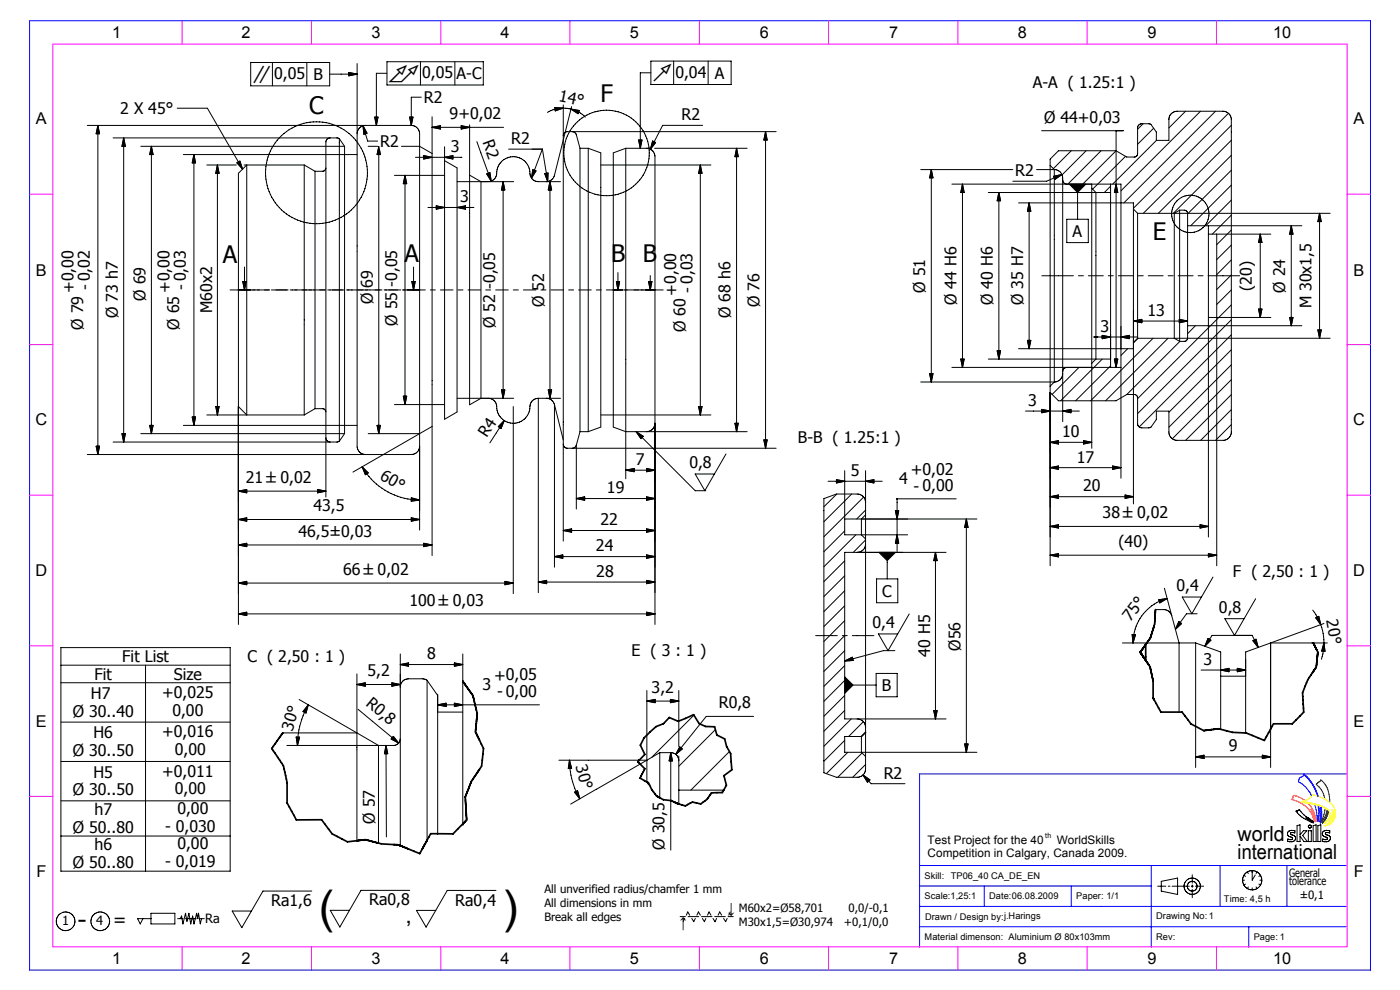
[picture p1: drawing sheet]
<svg xmlns="http://www.w3.org/2000/svg" width="420mm" height="297mm" viewBox="0 0 420 297" stroke-linecap="round" stroke-linejoin="round" font-family="sans-serif">
<g fill="none" stroke="#000" stroke-width=".3">
<path d="M75.2 18.8h23.7v7h-23.7zM81.8 18.8v7M92.1 18.8v7M107.2 19.1v21M116.1 18.5h28.9v7h-28.9zM126.2 18.5v7M136.5 18.5v7M195.3 18.3h24.1v7.1h-24.1zM202.2 18.3v7.1M212.5 18.3v7.1M26.2 37.6h97.2M29.4 37.6v98.8"/>
<path d="M29.4 37.6l.5 2.5h-1zM53.2 32.5h9l10.6 18.3M98.9 22.2h8.3M104.7 21.7l2.5 .5-2.5 .6zM109 37.7l1.4 4.6h2.9M109 37.7l1.1 2.3-.9 .3zM109 37.7a2.51 2.51 0 0 0-1.8 2.4M109.7 37.6l-.7 .1M112.4 35.1h1l-.4 2.5zM116.1 22h-3.1v15.6M122.9 35.1h1l-.5 2.5zM123.4 37.6a2.8 2.8 0 0 1 2.5 3.6v92.7"/>
<path d="M126.4 29.2h-3v8.4M129.7 35v11.1M129.7 38.2h21.4M129.7 38.2l2.5-.5v1zM138.4 37.7l2.5 .5-2.5 .5zM140.9 37.4v15.2M166.5 32.3l2.5 .1-2.4 .9zM169 31.5v9.3M169 32.4a9.5 9.5 0 0 0-4.2 1l-.5 .3M169 32.4l2.4 .3M171.4 32.7a9.3 9.3 0 0 1 3.8 2l.5 .4M171.4 32.7l2.5 .5-.4 .9z"/>
<path d="M171.5 32l-5.1 20.6a2.56 2.56 0 0 1-2.4 1.9M171.7 39.5l.6 .1 .6 .6 1.2 4.3M195.3 21.8h-3.1v22.7M210.9 37.6h-12l-3.7 7.2M229.8 39.5v95M229.8 39.5l.4 2.5h-1zM232.9 39.5h-62.6a1.26 1.26 0 0 0-1.3 1.3M312.6 39.2h24.5M335 39.2v71M343.1 37.1l-1.7 1.7M346.2 38.5l-4.8 4.8M355.8 33.4l-5 5"/>
<path d="M360.3 33.4l-23.9 23.9M364.8 33.4l-27.5 27.5M368.6 34l-28.4 28.5M369.5 37.6l-26.4 26.4M33.9 41.4h67.2l.7 .2M37.1 41.4v91.2M37.1 41.4l.5 2.5h-1zM42.3 43.9h61.1M45.4 43.9l.5 2.5h-1zM45.4 43.9v86.2M55 46.4h52.2M58.2 46.4v81.2"/>
<path d="M58.2 46.4l.5 2.5h-1zM62.1 49.5h8.8M65.2 49.5v75M65.2 49.5l.6 2.5h-1zM71.1 48.9l.9-.6 .8 2.5zM71.6 52l2.5-2.5v75l-2.5-2.5zM73.2 49.5h18.1M91.3 49.5v75M91.3 49.5l3.2 1.9M94.5 51.4v71.2M97.8 50.4l-.6 .9-2.7 .1M99 41.4a1.74 1.74 0 0 0-1.2 2.3v87.7"/>
<path d="M101.8 41.6v90.8M101.8 41.6l1.6 2.3M103.4 43.9v86.2M107.2 40.1v89.5a13.1 13.1 0 0 0 .4 5.6l.7 .8 1.4 .4M110.5 43.9h2.8M113.5 44.9l-.3 1.5h1l-.3-1.5M113.7 44.9v85.2M118.4 52.6h15M120.5 43.9h5.4l3.8 2.2M121.5 52.6v68.8M121.5 52.6l.6 2.5h-1.1zM124.7 47.2h14"/>
<path d="M127.2 46.7l2.5 .5-2.5 .5zM129.7 46.1v81.9M133.4 48.2l3.8 2.2v73.2l-3.8 2.2zM133.4 47.2l2.5-.5v1zM133.4 44v4.2M137.2 54.5h9.3a2.62 2.62 0 0 0 2.6-3 5.1 5.1 0 0 1 5.6-4.4 5.1 5.1 0 0 1 4.4 5.6 2.51 2.51 0 0 0 2.5 1.8h6.6M140.9 52.6l3.4 1.9v65l-3.4 2zM143.1 42.5l4.3 11.9M146.1 52.2l.9-.4 .4 2.6zM146.7 54.5h7.5M151 54.5v65M151 54.5l.5 2.5h-1z"/>
<path d="M152.6 44.7h10.2l1.6 9.8M159.9 50.9l1 .4-1.4 2.1zM162.8 44.7l-3.3 8.7M163.5 52.1l1-.2-.1 2.6zM165 54.5l.6 2.5h-1.1zM165 54.5v65M169 40.8v92.4M174.1 44.5v85M174.1 44.5h2.4M176.5 44.5v85M176.5 44.5l3.8 1.4v82.2l-3.8 1.4M180.3 49.5h33"/>
<path d="M187.8 44.5l-3.7 1.4v82.2l3.7 1.4M187.8 44.5v85M187.8 44.5h7.1M191.7 42h1l-.5 2.5zM194 44.5a3.1 3.1 0 0 1 2.6 4v78.5M195.9 42.3l.9 .5-1.6 2zM196.5 44.5h27.7M210.2 49.5l.5 2.5h-1zM210.2 49.5v75M221.1 44.5l.5 2.5h-1zM221.1 44.5v85M276.3 50.9h27.7"/>
<path d="M279.5 50.9v63.7M279.5 50.9l.5 2.5h-1zM285.7 55.2h50.7v49.4M288.9 55.2l.5 2.6h-1.1zM288.9 55.2v55M296.6 57.8h36.7M299.8 57.8v49.9M299.8 57.8l.5 2.4h-1zM311.1 50.9h5.3M315.2 49.6v66.3M315.2 49.6l1.2 1.3M316.2 52.9l2.5-.5-2.1 1.4z"/>
<path d="M316.4 50.9a2.58 2.58 0 0 1 2.5 3.1M316.4 50.9v63.7M318.7 52.4l-4.6 2h-10.1M318.9 54v57.5M318.9 54a1.2 1.2 0 0 0 1.3 1.2M321.5 45.2l-5.4 5.4M323.4 57.8v8M326 45.2l-7.3 7.3M327.6 56.5v52.5M327.6 56.5l1.3 1.3v49.9l-1.3 1.3M327.6 55.2v1.3M330.4 45.2l-9.9 10"/>
<path d="M333.3 57.8v49.9h-36.7M333.3 55.2v2.6M333.3 55.9l-1.9 1.9M334.9 45.2l3.2 1.9h2.3l.6-.2 .4-.8v-7.7a1.26 1.26 0 0 1 1.3-1.3h2l.7 .3 1.6 2.2v2.5h3.8v-6.2a2.47 2.47 0 0 1 2.5-2.5h13.7a2.51 2.51 0 0 1 2.5 2.5v93.7a2.51 2.51 0 0 1-2.5 2.5h-13.7a2.48 2.48 0 0 1-2.5-2.5v-6.2h-3.8v2.5l-1.6 2.2-.7 .3h-2a1.26 1.26 0 0 1-1.3-1.3l-.1-8.2-.7-.5h-2.5M334.9 45.2h-17.2l-2.5 2.6v1.8M334.9 45.3l-10 9.9M335 55.2l.5 2.6h-1.1zM337.8 46.9l-9.9 9.9M347.1 42.1l-13.2 13.1M369.5 55.5l-12.2 12.2M369.5 51.1l-13.1 13.1M369.5 46.6l-17.4 17.4"/>
<path d="M369.5 42.1l-21.9 21.9M128.4 62.3h13.8M130.9 61.8l2.5 .5-2.5 .5zM137.2 62.3l2.5-.5v1zM305.7 60.9h34.5v1.8M308.9 60.9v43.7M308.9 60.9l.5 2.5h-1.1zM320.2 65.8h6.4v7h-6.4zM340.2 62.7v40l1.2-1.2M340.2 62.7l1.2 1.3M341.4 64v37.5M341.4 64h57.8"/>
<path d="M354 63.1l-1.6 .9v37.5l1.6 .9M354 63.1v39.3M354 63.1h1.6l.7 .5 .1 4.2M356.4 67.8v29.9M356.4 67.7h34.3M362.7 67.7v27.5M362.7 70.3h18.7M365.2 70.3v99.5M369.5 78l-4.3 4.4M369.5 73.5l-4.3 4.4M369.5 69l-4.3 4.4M369.5 64.5l-5.7 5.8"/>
<path d="M369.5 60l-7.6 7.7M378.2 70.3l.5 2.4h-1zM378.2 70.3v24.9M387.5 67.7l.5 2.6h-1zM387.5 67.7v30M396 64v37.5M396 64l.5 2.5h-1zM69.1 87h11.8M72.9 84.5h1l-.5 2.5zM73.4 80.1v6.9M81.4 87h.8M82.3 87h4.2"/>
<path d="M87.1 87h10.7M98.4 87h5M104 87h10.6M115.3 87h5M120.8 87h6.8M123.6 84.5h1l-.5 2.5zM124.1 80.1v6.9M129.1 87h1.6M132.2 87h3.8M137.4 87h1.5M140.5 87h3.8M145.8 87h1.5"/>
<path d="M148.7 87h3.8M154 87h1.6M157.1 87h3.8M162.3 87h1.5M165.3 87h3.9M170.7 87h1.5M173.6 87h3.9M179 87h1.5M182 87h4.9M185 84.5h1l-.5 2.5zM185.5 81.8v5.2M187.3 87h1.5"/>
<path d="M188.9 87h10.1M194.6 84.5h1.1l-.6 2.5zM195.1 82.7v4.3M312.7 82.7h9.4M323.6 82.7h1.6M326.6 82.7h4.5M332.6 82.7h1.5M335.6 82.7h4.5M336.4 97.9v45.6M340.2 93.2v58M340.2 96.3h16.2M340.2 96.3l2.5-.5v1z"/>
<path d="M341.6 82.7h1.5M344.6 82.7h4.5M350.6 82.7h1.5M353.6 82.7h4.5M353.9 95.8l2.5 .5-2.5 .5zM356.4 97.7l-.1 4.2-.7 .5h-1.6M356.4 97.7h34.3M358.8 97.7l-2.4 2.4M359.6 82.7h1.4M362.6 82.7h9.4M362.7 95.2v65.9M362.7 95.2h18.7"/>
<path d="M369.5 95.9l-28.1 28.2M369.5 91.5l-28.1 28.1M369.5 87l-4.3 4.4M369.5 82.5l-4.3 4.4M377.7 92.7h1l-.5 2.5zM387 95.2h1l-.5 2.5zM395.5 99h1l-.5 2.5zM121 118.9h1.1l-.6 2.5zM137.2 119.5h17M146.5 119.5a2.62 2.62 0 0 1 2.6 3.1 5.1 5.1 0 0 0 5.6 4.4 5.1 5.1 0 0 0 4.4-5.7 2.51 2.51 0 0 1 2.5-1.8M150.5 117h1l-.5 2.5zM161.6 119.5h6.6"/>
<path d="M161.6 119.5v58.3M164 119.5a2.45 2.45 0 0 1 2.4 1.9M164.5 117h1.1l-.6 2.5zM276.3 114.6h40.1M279 112.1h1l-.5 2.5zM285.7 110.2h50.7M288.3 107.7h1.1l-.5 2.5zM299.3 105.3h1l-.5 2.4zM305.7 104.6h34.5M308.3 102.1h1.1l-.5 2.5zM315.2 115.9v53.9M315.2 117.8l2.5 2.4h17.2l3.2-1.8"/>
<path d="M316.4 114.6l-1.2 1.3M318.9 111.5v15M318.9 112.1a2.48 2.48 0 0 1-2.5 2.5M320.2 110.2a1.23 1.23 0 0 0-1.3 1.3M323.8 110.2l-8 8.1M327.6 109v25.5M328.3 101.1h13.1M330.8 100.6l2.5 .5-2.5 .5zM330.8 107.7l-12.5 12.5M333.3 100.4v9.8M333.3 109.8l-10.5 10.4M334.4 107.7h1.1l-.5 2.5z"/>
<path d="M336.4 101.1l2.5-.5v1zM338.4 104.6l-2 2.1M341.4 101.5h57.8M341.6 101.5l-1.4 1.4M346 101.5l-18.7 18.7M350.6 101.5l-18.8 18.7M354.1 102.4l-16 16M369.5 118.4l-13.7 13.7M369.5 113.9l-17.6 17.7M369.5 109.5l-18.7 18.7M369.5 104.9l-18.7 18.8M369.5 100.5l-27.6 27.6"/>
<path d="M28.9 133.9h1l-.5 2.5zM36.6 130.1h1l-.5 2.5zM42.3 130.1h61.1M44.9 127.6h1l-.5 2.5zM55 127.6h52.2M57.7 125.1h1l-.5 2.5zM62.1 124.5h29.2M64.8 122h1l-.6 2.5zM71.6 122v65.4M94.5 122.6l-3.2 1.9M94.5 122.6l2.7 .1 .6 .9M97.8 131.4a1.26 1.26 0 0 0 1.2 1.2"/>
<path d="M97.8 131.4v17.7M101.8 132.4l-.7 .2h-67.2M103.4 130.1l-1.6 2.3M110.5 130.1h15.4M113.2 127.6h1l-.5 2.5zM118.4 121.4h15M125.9 133.9a2.51 2.51 0 0 1-2.5 2.5h-97.2M125.9 133.9v25.1M129.7 128v38.7M129.7 128l-23.8 13.6M151.3 126.2l-4.3 6.7M151.3 126.2l-.9 2.4-.8-.6z"/>
<path d="M154 122v56.1M166.4 121.4l2.6 10.6M166.4 121.4v48.8M169 133.2v29.1M169 133.2a1.23 1.23 0 0 0 1.3 1.3h62.6M173 133.6l-.5 .6-.8 .3M173 133.6v19.1M174.1 129.5l-1.1 4.1M174.1 129.5h2.4M180.3 124.5h33M187.8 129.5v14.2M187.8 129.5h36.4"/>
<path d="M190.9 129.5l17.7 17.7h3.2M190.9 129.5l2.1 1.4-.6 .7zM196.6 127a2.51 2.51 0 0 1-2.6 2.5M196.6 127v60.4M209.7 122h1l-.5 2.5zM217.9 136.2l-6.4 11-2.9-5h5.8M220.6 127h1l-.5 2.5zM229.2 132h1l-.4 2.5zM307.8 123.3h16.1M312.7 122.8l2.5 .5-2.5 .5zM315.2 132.7l2.5-.5v1zM315.2 132.7h12.4"/>
<path d="M318.9 123.3l2.5-.5v1zM325.2 132.2l2.4 .5-2.4 .5zM333.9 139.8l2.5 .5-2.5 .5zM369.5 127.4l-4.7 4.7M369.5 122.9l-9.2 9.2M71.6 147.4h26.2M71.6 147.4l2.5-.5v1zM71.6 155.9l2.5-.5v1zM71.6 155.9h54.3M95.3 146.9l2.5 .5-2.5 .5zM108.7 140.1a20 20 0 0 0 17.2 9.9M108.7 140.1l1.8 1.8-.8 .5z"/>
<path d="M123.4 155.4l2.5 .5-2.5 .5zM123.5 149.4l2.4 .6-2.5 .4zM169 159.2h27.6M169 159.2l2.5-.5v1zM173 149.6h23.6M173 149.6l2.5-.5v1zM187.8 141.1h8.8M187.8 141.1l2.5-.5v.9zM194 140.6l2.6 .5-2.6 .4zM194 149.1l2.6 .5-2.6 .5zM194 158.7l2.6 .5-2.6 .5zM248.5 144.4h16.3"/>
<path d="M251 143.9l2.5 .5-2.5 .5zM251.1 148.2l-3.8 3.9M253.5 141.2v19.3h18.9M253.5 155.7h39.7M253.5 159.3l-6.2 6.2M255.6 148.2l-8.3 8.3M259.2 149.2l-11.9 11.9M259.8 150.7a2.51 2.51 0 0 0-2.5-2.5h-6.3l-3.7 1.4v82.3l3.7 1.3h6.3a2.51 2.51 0 0 0 2.5-2.5v-3.7M259.8 154.5l-1.3 1.2v4.8l1.3 1.2M259.8 154.5v72.5M259.8 141.2v13.3M259.8 153.1l-2.7 2.6"/>
<path d="M259.8 144.4l2.5-.5v1zM268.7 153.2h1l-.5 2.5zM269.1 149.7h17.9M269.2 149.7v15.8M290 155.7v70M290 155.7l.5 2.5h-1zM315.2 140.3l2.5-.5v1zM315.2 149l2.5-.5v1zM315.2 157.9l2.5-.5v1zM315.2 140.3h21.2M315.2 149h25M315.2 157.9h47.5"/>
<path d="M337.7 148.5l2.5 .5-2.5 .5zM360.2 157.4l2.5 .5-2.5 .5zM71.6 163.5l2.5-.5v1zM71.6 174.9l2.5-.5v1.1zM71.6 174.9h82.4M71.6 163.5h58.1M127.2 163l2.5 .5-2.5 .5zM151.5 174.4l2.5 .5-2.5 .6zM161.6 174.6h35M161.6 174.6l2.5-.5v1zM166.4 167h30.2M166.4 167l2.5-.5v1z"/>
<path d="M194 166.5l2.6 .5-2.6 .5zM194 174.1l2.6 .5-2.6 .5zM253.5 177.2l-6.2 6.3M253.5 172.8l-6.2 6.2M253.5 168.3l-6.2 6.2M256.8 160.5l-9.5 9.6M259.8 163.2a2.51 2.51 0 0 1-2.5 2.5M259.8 162l-3.7 3.7M263.1 173.7h6.3v7.1h-6.3zM266.3 168.2v5.5M269.2 160.5l.5 2.5h-1zM280.7 165.7v50"/>
<path d="M280.7 165.7l.6 2.5h-1.1zM283.9 165.7h-30.4v50h30.4M315.2 166.6h50M315.2 166.6l2.5-.5v1zM347.8 180l2.5-.4-2.2 1.3zM349.5 176.5l2.2 8.2M350.3 179.6a13.8 13.8 0 0 0-9.3 8.3l-.7 2.5-.3 2.5M362.7 166.1l2.5 .5-2.5 .5zM364 173.1l-6.3 11-2.9-5h5.8M376.8 179.6l-6.3 11-2.9-5h5.7M18.3 194.3h50.8v67.1h-50.8zM18.3 199.6h50.8"/>
<path d="M43.7 199.6v61.8M71.6 184.2l2.5-.5v1zM71.6 184.2h125M120.1 199.4h18.8M120.1 199.4l2.5-.5v1zM120.1 196.2v10M136.4 198.9l2.5 .5-2.5 .5zM138.9 196.2v51M194 183.7l2.6 .5-2.6 .5zM244.8 190.7h6.5M252.8 190.7h1.5M253.5 199.7l-6.2 6.3"/>
<path d="M253.5 195.2l-6.2 6.3M253.5 190.7l-6.2 6.3M253.5 186.2l-6.2 6.3M253.5 181.8l-6.2 6.2M253.5 198.3l2.3-1.1 .2 1zM255.8 190.7h6.5M268.6 195.2h-3.5l-11.6 3.1M272.9 184.2l-6.4 11-2.9-5h5.8M336.9 192.9h21.9M339.8 190.4h1l-.8 2.5zM346.8 182.9h2.4a2.47 2.47 0 0 1 2.5 1.8M351.7 184.7l2.2 8.2v20.8"/>
<path d="M353.8 186.5l.8 .6-1.8 1.7zM358.8 192.9v37.4M358.8 192.9l7.5 2.7v23.2M359.3 184.1h-3.2l-3.3 4.7M361.6 193.9l2.2-3.3h12l1.8 3.6M362.6 191.5l.8 .6-1.8 1.8zM373.8 197.9v5h-7.5M376 192.2l.9-.4 .7 2.4zM381.3 192.9l-7.5 2.7v24.3M381.3 192.9v25.8M381.3 192.9h17M381.3 192.9v37.4"/>
<path d="M394 183.1l.9 1.3 1.5 3M394.9 185.4l.9-.5 .6 2.5zM396.4 187.4l.7 2.7 .2 2.8M397.3 192.9l-.3 3.3-.4 1.6M397.3 192.9l.3 2.5-.9-.1zM397.3 187.1l-16 5.8M18.3 204.9h50.8M18.3 216.7h50.8M84.9 219.9h22.2M89.8 209.9l17.3 10M92.5 211.5a25.1 25.1 0 0 0-3.2 12.2M92.5 211.5l-.7 2.4-.9-.4z"/>
<path d="M107.1 219.9l6.5 3.8v29.3M107.1 219.9v32.3M107.1 202.2v17.7M107.1 205.4h13M107.1 205.4l2.5-.5v1zM107.5 212.8l12.1 10.1M117.6 204.9l2.5 .5-2.5 .5zM120.1 206.2v47.5M128.2 204.1l3.1 4.6v41.4M128.2 204.1v48M128.2 204.1l-1.5-.4h-4.1a2.45 2.45 0 0 0-2.5 2.5M131.3 208.3v5.4h7.6"/>
<path d="M131.3 211.5h30.6M131.3 211.5l2.6-.5v1zM136.4 211l2.5 .5-2.5 .5zM194.1 210.4l2.5-.6v1zM194.1 210.4h9.6M194.1 207.2v20.9M201.2 209.8l2.5 .6-2.5 .4zM203.7 207.2v16.8M208.2 214.6l-12.5 12.6M214.7 218.9l-11 11M226.2 214.9h-14.2l-9.2 11.5M253.5 213.2l-6.2 6.2"/>
<path d="M253.5 208.7l-6.2 6.2M253.5 204.2l-6.2 6.2M255.5 215.7l-8.2 8.2M256 205.5h6.9M257.3 215.7a2.51 2.51 0 0 1 2.5 2.5M259.1 216.6l-4.4 4.4M262.9 202.1h6.3v7h-6.3zM280.2 213.2h1.1l-.6 2.5zM360.5 201h13.3M366.3 201l2.5-.5v1zM371.3 200.5l2.5 .5-2.5 .5zM18.3 228.5h50.8"/>
<path d="M88.9 221.1l1 .1-.6 2.5zM115.9 223.7l.1 27.4M115.9 223.7l.5 2.4h-1zM118 220.9l1.6 2-2.2-1.2zM119.6 222.9l-.5 .5-1 .3h-32M120.1 221.7l-.5 1.2M167.7 228.1h26.4M170.9 228.1a23.1 23.1 0 0 0 3.1 11.6M170.9 228.1l.6 2.4-1 .1zM172.4 237.7l.9-.5 .7 2.5zM179 236.8l-7.7 4.5M194.1 228.1v6.5"/>
<path d="M194.1 228.1l-15.1 8.7M198 225.8v13.6M198 225.8l-3.9 2.3M198 225.8h3.3M201.3 225.8a2.39 2.39 0 0 1 2.4 2.4M201.3 225.8v29.3M201.3 225.8l.5 2.5h-1zM203.7 237.1v4.1M203.7 226.8v10.3M203.7 237.1h13.5M204 224.1l.8 .6-2 1.7zM218.9 225.5l-11.6 11.6"/>
<path d="M253.5 222.1l-6.2 6.3M254.4 225.7l-6.4 6.4M258.7 225.9l-7.3 7.3M259 232.5l2.5 2.6h10.1M259 232.5l2.1 1.5-.8 .7zM259.8 229.4l-3.9 3.8M289.5 223.2h1l-.5 2.5zM293.2 225.7h-39.7v-4.7h5v4.7l1.3 1.3M358.8 227.1h22.5M358.8 227.1l2.5-.5v1zM378.9 226.6l2.4 .5-2.4 .5zM18.3 240.3h50.8"/>
<path d="M18.3 250.8h50.8M386.6 249.5l1.1-.4 1 .2-.1 .6-.3-.1a.52 .52 0 0 0-.7-.1 .52 .52 0 0 0-.2 .7h.1a1.08 1.08 0 0 1 1.3 1.1 1.08 1.08 0 0 1-1.2 1.1l-1.2-.2 .2-.6a.7 .7 0 0 0 .8 .2 .7 .7 0 0 0 .5-.6l-.4-.2a1.01 1.01 0 0 1-1-.6 1.01 1.01 0 0 1 .1-1.1zM387.9 251.6v.1M389.3 247.7l.9-.2v3l1-1.3h1l-1.2 1.5 1.3 1.8h-1l-1.1-1.7v1.7h-.9zM390 243h.1M390 243l-1.1 .4 1.8 1.8 3 1.6-.1-.2M390 243l1.9 2 2.4 1.4-2.4-1 2.2 1.3M392.7 249.2h.8v3.3h-.8zM393.5 249.2h.1M393.6 246.6h.1M393.7 246.6l.4 .1M394.1 246.7h.1"/>
<path d="M394.1 247.7l.9-.2v5h-.9zM395.5 247.7l.9-.2v5h-.9zM397.1 249.5l1-.4 .7 .1 .3 .1-.1 .6a.72 .72 0 0 0-1.2 .4l.1 .1a1.17 1.17 0 0 1 1.1 .5 1.17 1.17 0 0 1 0 1.3l-.5 .3h-1.1l-.5-.1 .2-.6a.7 .7 0 0 0 .8 .2 .7 .7 0 0 0 .4-.6l-.3-.2a1.01 1.01 0 0 1-1-.6 1.01 1.01 0 0 1 .1-1.1zM397.8 250h.1M42.9 275.6l-.8 1.6-.8-1.6h4M45.3 274h7.2v3.2h-7.2zM53.3 275.6h1.6M54.1 275.6l.4-.8 .4 2.4 .8-3.2 .4 2.4 .6-2.4 .5 3.2 .6-2.4 .4 2.4 .8-3.2 .3 1.6 .3-1.6 .5 3.2 .4-1.6M55.7 275.6h3.2M59.7 275.6h1.6M93.6 267.4h-14.7l-6.3 10.9-2.9-5h5.8M123 267.1h-14.7l-6.3 11.1-2.9-5.1h5.8"/>
<path d="M148.9 267.2h-14.7l-6.3 11-2.9-5h5.8M204.1 275h1.6M205.5 275.6l-.5 .9M206 274.6l.4-1 .6 1M206.5 275h3.2M207.6 275.6l.6 .9 .5-.9M209.1 274.6l.5-1 .6 1M210.5 275h3.2M210.8 275.6l.6 .9 .4-.9M212.3 274.6l.5-1 .6 1M214 275.6l.6 .9 .5-.9M214.5 275h3.2"/>
<path d="M215.5 274.6l.5-1 .6 1M217.2 275.6l.6 .9 .4-.9M218.5 275h1.6M219.2 273.6l-.5 1M347.4 265.9h2.5M348.5 264.4l4.9-.9v4.9l-4.9-1zM350.6 265.9h.5M351.8 265.9h5.1M357.5 265.9h.6M357.8 262.5v2.5M357.8 265.5v.7M357.8 266.9v2.4"/>
<path d="M358.8 265.9h2.4M372.9 264.1h.6M372.9 264.1a2.83 2.83 0 0 0 2.9 2.9M373.3 262.7l.5 .3M373.8 265.3l-.5 .2M374.3 261.6l.3 .5M374.6 266.1l-.3 .5M375.8 261.2v2.9l.9-1.6M375.8 266.4v.6M375.8 261.2a2.84 2.84 0 0 1 2.9 2.9M375.8 261.2a2.87 2.87 0 0 0-2.9 2.9M377 266.1l.2 .5"/>
<path d="M377.2 261.6l-.2 .5M377.8 265.3l.5 .2M378.1 264.1h.6M378.3 262.7l-.5 .3M378.7 264.1a2.87 2.87 0 0 1-2.9 2.9"/>
<circle cx="95" cy="51.8" r="15.3"/>
<circle cx="182" cy="45.9" r="12.8"/>
<circle cx="357.2" cy="64.2" r="5.6"/>
<circle cx="393.1" cy="248" r=".45"/>
<circle cx="19.7" cy="276.4" r="2.8"/>
<circle cx="30.1" cy="276.4" r="2.8"/>
<circle cx="357.8" cy="265.9" r="1.46"/>
<circle cx="357.8" cy="265.9" r="2.45"/>
</g>
<g fill="none" stroke="#000" stroke-width=".51">
<path d="M71.6 87h3.6M122.3 87h3.6M184.1 87h2.8M193.7 87h2.9M342.2 195.7l.3 .4M342.2 195.7v.1M342.3 195.6h-.1M342.3 195.8v.1M342.4 195.9v.1M342.4 195.5h-.1M342.4 195.4l-.2 .3M342.4 195.3v.1"/>
<path d="M342.5 196.1v.1M342.5 196.2h.1M342.6 196.2h.1M342.6 196.2l.1 .3M342.6 195.2l-.2 .1M342.6 195.1v.1M342.7 196.5h.1M342.8 196.5l.2 .3M342.8 196.6l.1 .1M342.9 196.7v.1M343 196.8v.1M343 196.9l.1 .1"/>
<path d="M343.1 197h.1M343.1 197v.1M343.1 197.1l.1 .1M343.2 197.2v.1M343.2 197.3l.2 .2M343.3 197.4h.1M343.4 197.5l.4 .6M343.8 193.4l-1.2 1.7M343.8 193.4h.1M343.8 193.4l.1 4.8M343.8 198.1h.1M343.9 198.2l.6 .9a11.9 11.9 0 0 1 1.4 4.7l.2 5.6"/>
<path d="M343.9 193.3v.1M346.8 182.9l-.1 .8a16.7 16.7 0 0 1-.9 6.1l-.6 1.7-1.3 1.8M393.8 192.9h.4M394.2 192.9h.1M394.2 192.9v.1M394.2 193h.1M394.2 193v.1M394.2 193.1h.1M394.2 193.1l.1 .2M394.3 193.2h.1M394.3 193.3l.2 .2M394.4 193.4h.1"/>
<path d="M394.5 193.5v.1M394.5 193.6l.4 .8a4.6 4.6 0 0 1 .3 3.8l-.2 2M84.8 219.9l-3.3 4.7 2.4 3.5a5.4 5.4 0 0 1 1.6 3.6 29.9 29.9 0 0 1 .7 9.2l2.7 5.1h7.6l3.2 4.2 4.6 2.4 5.3-.7 4.9 1.3 5.2 .4M84.9 219.9h-.1M138.9 204.4h.1M138.9 204.5h.1M138.9 204.5l.2 .2M139.1 204.7v.1M139.1 204.8l1.6 2.3a10.8 10.8 0 0 1 2.2 5.8l.3 1.2-.3 3.2a4.4 4.4 0 0 0 .1 3l2.1 4.3-.4 3.4a5.7 5.7 0 0 1-1 3.1l-2.2 3.3-1 2.5a6.3 6.3 0 0 0-.7 5l.1 2.6a2.22 2.22 0 0 1-.8 2.5M259.8 219.7l-1.3 1.3M346.1 209.5l.1 .1M346.1 209.4v.1"/>
<path d="M346.1 209.5h.1M346.2 209.6h.1M346.2 209.6v.1M346.2 209.7l.1 .1M346.2 209.7h.1M346.3 209.7v.2M346.3 209.8h.1M346.3 209.9h.1M394.4 201.1l-.1 .1a24.9 24.9 0 0 0-3.4 6.7l.4 5.8-3.5 3.5h-5.6l-2.8 5-5.5-2.3a19.5 19.5 0 0 1-8.2-1.2l-4.4 .5-3.9-2-2.7-3.5h-6.3l-2.1-3.8M394.4 201v.1M395 200.2l-.6 .8M395 200.2h.1"/>
<path d="M194.2 234.7l-2.1-1.2 1.4-2.8-2.1-2.2 2.1-2.1-1.3-2.8 1.1-2.2 3.6-3.4 2.2-.9 1.8-1.8 2.6 1.1 4.7-2 1.6 2.7 2 .9 2.6 .1 .7 2.4 2.4 1.2 .6 2.3 1.2 2.1 .3 4.9-2.3 1.7 .7 2.9-1.2 2.2-3.3 .1-.4 .6a5.9 5.9 0 0 1-2.8 2.7l-2.5-.5-2.1 1.1-2-.6M194.2 234.7h.1M194.3 234.7h.1M194.3 234.7l.1 .1M194.3 234.7v.1M194.4 234.8l1.2 2.1 1.5 1.9M194.5 234.8h.1M194.5 234.9h.1M194.6 234.9h.1M197.1 238.8h.1M197.1 238.8l.9 .5M197.2 238.9h.1"/>
<path d="M197.2 238.9l.1 .1M198 239.3v.1M198 239.4l1.1 .5 2.3 .3 2.2 1M119.7 253.6h.1M119.8 253.6h.2M120 253.6v.1M120 253.7h.1M120.1 253.7h.1M120.2 253.7h.1M120.2 253.7l.2 .1M120.4 253.8h.1M138.9 247.2l-2.9 3-6.7-.1-3.3 6-5.6-2.3"/>
<path d="M138.9 247.2h.1M138.9 247.1v.1M139 247.1h-.1M139.1 247l-.1 .1M203.3 241.1h.1M203.4 241.2h.1M203.6 241.2h.1M203.7 241.2h.1"/>
</g>
<g fill="#000" stroke="#000" stroke-width=".3">
<path d="M104.7 21.7l2.5 .5-2.5 .6zM109 37.7l1.1 2.3-.9 .3zM112.4 35.1h1l-.4 2.5zM122.9 35.1h1l-.5 2.5zM129.7 38.2l2.5-.5v1zM138.4 37.7l2.5 .5-2.5 .5zM166.5 32.3l2.5 .1-2.4 .9zM171.4 32.7l2.5 .5-.4 .9zM29.4 37.6l.5 2.5h-1zM37.1 41.4l.5 2.5h-1zM45.4 43.9l.5 2.5h-1zM58.2 46.4l.5 2.5h-1z"/>
<path d="M65.2 49.5l.6 2.5h-1zM71.1 48.9l.9-.6 .8 2.5zM113.7 43.9l.5 2.5h-1zM121.5 52.6l.6 2.5h-1.1zM127.2 46.7l2.5 .5-2.5 .5zM133.4 47.2l2.5-.5v1zM146.1 52.2l.9-.4 .4 2.6zM151 54.5l.5 2.5h-1zM159.9 50.9l1 .4-1.4 2.1zM163.5 52.1l1-.2-.1 2.6zM165 54.5l.6 2.5h-1.1zM191.7 42h1l-.5 2.5z"/>
<path d="M195.9 42.3l.9 .5-1.6 2zM210.2 49.5l.5 2.5h-1zM221.1 44.5l.5 2.5h-1zM229.8 39.5l.4 2.5h-1zM279.5 50.9l.5 2.5h-1zM288.9 55.2l.5 2.6h-1.1zM316.2 52.9l2.5-.5-2.1 1.4zM320.9 55.2h5l-2.5 2.6zM335 55.2l.5 2.6h-1.1zM130.9 61.8l2.5 .5-2.5 .5zM137.2 62.3l2.5-.5v1zM299.8 57.8l.5 2.4h-1z"/>
<path d="M308.9 60.9l.5 2.5h-1.1zM378.2 70.3l.5 2.4h-1zM387.5 67.7l.5 2.6h-1zM396 64l.5 2.5h-1zM72.9 84.5h1l-.5 2.5zM123.6 84.5h1l-.5 2.5zM185 84.5h1l-.5 2.5zM194.6 84.5h1.1l-.6 2.5zM340.2 96.3l2.5-.5v1zM353.9 95.8l2.5 .5-2.5 .5zM377.7 92.7h1l-.5 2.5zM387 95.2h1l-.5 2.5z"/>
<path d="M395.5 99h1l-.5 2.5zM121 118.9h1.1l-.6 2.5zM150.5 117h1l-.5 2.5zM164.5 117h1.1l-.6 2.5zM279 112.1h1l-.5 2.5zM288.3 107.7h1.1l-.5 2.5zM299.3 105.3h1l-.5 2.4zM308.3 102.1h1.1l-.5 2.5zM330.8 100.6l2.5 .5-2.5 .5zM334.4 107.7h1.1l-.5 2.5zM336.4 101.1l2.5-.5v1zM28.9 133.9h1l-.5 2.5z"/>
<path d="M36.6 130.1h1l-.5 2.5zM44.9 127.6h1l-.5 2.5zM57.7 125.1h1l-.5 2.5zM64.8 122h1l-.6 2.5zM113.2 127.6h1l-.5 2.5zM151.3 126.2l-.9 2.4-.8-.6zM190.9 129.5l2.1 1.4-.6 .7zM209.7 122h1l-.5 2.5zM220.6 127h1l-.5 2.5zM229.2 132h1l-.4 2.5zM312.7 122.8l2.5 .5-2.5 .5zM315.2 132.7l2.5-.5v1z"/>
<path d="M315.2 140.3l2.5-.5v1zM318.9 123.3l2.5-.5v1zM325.2 132.2l2.4 .5-2.4 .5zM71.6 147.4l2.5-.5v1zM71.6 155.9l2.5-.5v1zM95.3 146.9l2.5 .5-2.5 .5zM108.7 140.1l1.8 1.8-.8 .5zM123.5 149.4l2.4 .6-2.5 .4zM123.4 155.4l2.5 .5-2.5 .5zM169 159.2l2.5-.5v1zM173 149.6l2.5-.5v1zM187.8 141.1l2.5-.5v.9z"/>
<path d="M194 140.6l2.6 .5-2.6 .4zM194 158.7l2.6 .5-2.6 .5zM194 149.1l2.6 .5-2.6 .5zM251 143.9l2.5 .5-2.5 .5zM259.8 144.4l2.5-.5v1zM268.7 153.2h1l-.5 2.5zM290 155.7l.5 2.5h-1zM315.2 149l2.5-.5v1zM315.2 157.9l2.5-.5v1zM333.9 139.8l2.5 .5-2.5 .5zM337.7 148.5l2.5 .5-2.5 .5zM360.2 157.4l2.5 .5-2.5 .5z"/>
<path d="M71.6 174.9l2.5-.5v1.1zM71.6 163.5l2.5-.5v1zM127.2 163l2.5 .5-2.5 .5zM151.5 174.4l2.5 .5-2.5 .6zM161.6 174.6l2.5-.5v1zM166.4 167l2.5-.5v1zM194 174.1l2.6 .5-2.6 .5zM194 166.5l2.6 .5-2.6 .5zM263.7 165.7h5l-2.4 2.5zM269.2 160.5l.5 2.5h-1zM280.7 165.7l.6 2.5h-1.1zM315.2 166.6l2.5-.5v1z"/>
<path d="M362.7 166.1l2.5 .5-2.5 .5zM71.6 184.2l2.5-.5v1zM120.1 199.4l2.5-.5v1zM136.4 198.9l2.5 .5-2.5 .5zM194 183.7l2.6 .5-2.6 .5zM253.5 198.3l2.3-1.1 .2 1zM339.8 190.4h1l-.8 2.5zM347.8 180l2.5-.4-2.2 1.3zM353.8 186.5l.8 .6-1.8 1.7zM362.6 191.5l.8 .6-1.8 1.8zM376 192.2l.9-.4 .7 2.4zM394.9 185.4l.9-.5 .6 2.5z"/>
<path d="M397.3 192.9l.3 2.5-.9-.1zM92.5 211.5l-.7 2.4-.9-.4zM107.1 205.4l2.5-.5v1zM117.6 204.9l2.5 .5-2.5 .5zM131.3 211.5l2.6-.5v1zM136.4 211l2.5 .5-2.5 .5zM194.1 210.4l2.5-.6v1zM201.2 209.8l2.5 .6-2.5 .4zM253.5 203.1l2.5 2.4-2.5 2.5zM280.2 213.2h1.1l-.6 2.5zM366.3 201l2.5-.5v1zM371.3 200.5l2.5 .5-2.5 .5z"/>
<path d="M88.9 221.1l1 .1-.6 2.5zM115.9 223.7l.5 2.4h-1zM118 220.9l1.6 2-2.2-1.2zM170.9 228.1l.6 2.4-1 .1zM172.4 237.7l.9-.5 .7 2.5zM201.3 225.8l.5 2.5h-1zM204 224.1l.8 .6-2 1.7zM259 232.5l2.1 1.5-.8 .7zM289.5 223.2h1l-.5 2.5zM358.8 227.1l2.5-.5v1zM378.9 226.6l2.4 .5-2.4 .5z"/>
</g>
<path d="M8.9 6.2h402.4v284.9h-402.4zM404 232.2h-128v52M276 259.7h128M345.5 259.7v24.5M366.2 259.7v12.2M386.2 259.7v12.2M276 278.1h128M276 271.9h128M276 265.8h69.5M295.4 265.8v6.1M321.5 265.8v6.1M374.8 278.1v6.1" fill="none" stroke="#00f" stroke-width=".3"/>
<path d="M397.6 239.8a6.3 6.3 0 0 0-2.6-4.4l1.4-1.4a7.6 7.6 0 0 1 2.7 6.7M397.3 246.5l-.4 .5M397.7 242.5l-.2 1.3-.9 2.5 .5-.6-.5 1 1-1.5 .7-2.4M398.4 242.9l-.3 1.9-.8 1.7M398.8 243.2l-.6 1.8-.9 1.5" fill="none" stroke="#007e1f" stroke-width=".3"/>
<path d="M391.3 232.2l1.5 1.5 1.3 1.9-1.3-1.8zM394.1 235.6l.8 1.6M394.2 235.6l1.4 3.3M394.9 237.3l.5 1.5M394.9 237.3l-1.3-2.3-2.3-2.6a1.48 1.48 0 0 1-1.3 1l-.3 1.2a8.8 8.8 0 0 1 3.9 4.2M394.9 237.2l.6 1.7M394.6 241.4l.5 2.5 .2 2.5 .1-1.5 .2 1.5 .2-1.6-.3-3.2M395.7 241.7l.4 2.9v2l.3-2.4-.1-2.3M396.4 241.9l.2 2.5-.3 2.6 .4-2.2-.2-2.9" fill="none" stroke="#3f00ff" stroke-width=".3"/>
<path d="M391.7 240.2l-1.6-.9-1.7-.7-.4 .4-.1 .7-.4 .2a8.3 8.3 0 0 1 6.8 6.2v-.3l.4 .8-.5-2-.8-1.8 .8 1.1 .8 2.5a9.5 9.5 0 0 0-2.4-5.4M392.2 240.7l.2 .2" fill="none" stroke="#f00" stroke-width=".3"/>
<path d="M390.5 240.7a18.8 18.8 0 0 1 7.4 1.8 18.1 18.1 0 0 0-7.1-2 3.2 3.2 0 0 0 2.9-2.1 9.5 9.5 0 0 1 6.7 4 4 4 0 0 1-1.6 5.1 4.2 4.2 0 0 0 1.8-4.4 4.2 4.2 0 0 1-3 4.7 4 4 0 0 0 2.4-4.6l-.2-.3a3.6 3.6 0 0 1-2.6 4.2l.6-.5h-.2a2.31 2.31 0 0 0 1.2-3.4 10.8 10.8 0 0 0-5.9-2.1zM397.9 242.5l.6 .4" fill="none" stroke="#ff0" stroke-width=".3"/>
<g fill="none" stroke="#f0f" stroke-width=".3">
<path d="M15.9 13.2h388.4v270.9h-388.4zM54.7 6.2v7M93.5 6.2v7M132.3 6.2v7M171.1 6.2v7M209.9 6.2v7M248.7 6.2v7M287.5 6.2v7M326.3 6.2v7M365.1 6.2v7M8.9 58.3h7M404.3 58.3h7"/>
<path d="M8.9 103.4h7M404.3 103.4h7M8.9 148.6h7M404.3 148.6h7M8.9 193.8h7M404.3 193.8h7M8.9 238.9h7M404.3 238.9h7M54.7 284.1v7M93.5 284.1v7M132.3 284.1v7M171.1 284.1v7"/>
<path d="M209.9 284.1v7M248.7 284.1v7M287.5 284.1v7M326.3 284.1v7M365.1 284.1v7"/>
</g>
<g font-size="14">
<text x="95.7" y="276.9">(</text>
<text x="150.8" y="276.9">)</text>
</g>
<text font-size="7.7" x="23.3" y="278.6">-</text>
<g font-size="7.2">
<text x="92.8" y="34.3">C</text>
<text x="180.2" y="30.7">F</text>
<text x="346" y="72.2">E</text>
<text x="66.8" y="78.9">A</text>
<text x="121.4" y="78.5">A</text>
<text x="183.4" y="78.5">B</text>
<text x="192.9" y="78.5">B</text>
</g>
<text font-size="7" x="121.7" y="276.9">,</text>
<g font-size="6.3">
<text x="371.4" y="257.7">international</text>
<text x="371.4" y="252.5">world</text>
</g>
<text font-size="5.5" x="34" y="277.9">=</text>
<g font-size="4.9">
<text x="33.7" y="11.4">1</text>
<text x="72.5" y="11.4">2</text>
<text x="111.5" y="11.4">3</text>
<text x="150.2" y="11.4">4</text>
<text x="189.1" y="11.4">5</text>
<text x="228.1" y="11.4">6</text>
<text x="266.8" y="11.4">7</text>
<text x="305.4" y="11.4">8</text>
<text x="344.3" y="11.4">9</text>
<text x="382.1" y="11.4">10</text>
<text x="10.8" y="37.1">A</text>
<text x="406.2" y="37.1">A</text>
<text x="10.8" y="82.7">B</text>
<text x="406.2" y="82.7">B</text>
<text x="10.7" y="127.7">C</text>
<text x="406.1" y="127.7">C</text>
<text x="10.7" y="172.7">D</text>
<text x="406.1" y="172.7">D</text>
<text x="10.8" y="218.1">E</text>
<text x="406.2" y="218.1">E</text>
<text x="10.9" y="263.2">F</text>
<text x="406.3" y="263.2">F</text>
<text x="33.7" y="289.3">1</text>
<text x="72.5" y="289.3">2</text>
<text x="111.5" y="289.2">3</text>
<text x="150.2" y="289.2">4</text>
<text x="189.1" y="289.2">5</text>
<text x="228.1" y="289.2">6</text>
<text x="266.8" y="289.2">7</text>
<text x="305.4" y="289.2">8</text>
<text x="344.3" y="289.2">9</text>
<text x="382.1" y="289.2">10</text>
</g>
<g font-size="4.8">
<text x="82.3" y="23.7">0,05</text>
<text x="126.7" y="23.4">0,05</text>
<text x="137" y="23.8">A-C</text>
<text x="202.7" y="23.3">0,04</text>
<text x="214.5" y="23.7">A</text>
<text x="94.1" y="24.1">B</text>
<text x="310" y="26.3">A-A ( 1.25:1 )</text>
<text x="36.1" y="34.2">2 X 45°</text>
<text x="127.2" y="31">R2</text>
<text x="134.9" y="35.8">9+0,02</text>
<text x="167.5" y="30.4" transform="rotate(11 167.5 30.4)">14°</text>
<text x="204.5" y="36.1">R2</text>
<text x="313.3" y="36.9">Ø 44+0,03</text>
<text x="114.1" y="44.2">R2</text>
<text x="135.3" y="45.6">3</text>
<text x="144.8" y="42.7" transform="rotate(70 144.8 42.7)">R2</text>
<text x="153.4" y="43.3">R2</text>
<text x="304.7" y="52.9">R2</text>
<text x="138.1" y="60.7">3</text>
<text x="321.9" y="71">A</text>
<text x="22.3" y="87.9" transform="rotate(-90 22.3 87.9)">+0,00</text>
<text x="27.2" y="87" transform="rotate(-90 27.2 87)">- 0,02</text>
<text x="51.1" y="87.9" transform="rotate(-90 51.1 87.9)">+0,00</text>
<text x="56" y="87" transform="rotate(-90 56 87)">- 0,03</text>
<text x="111.9" y="86.4" transform="rotate(-90 111.9 86.4)">69</text>
<text x="119.2" y="86.1" transform="rotate(-90 119.2 86.1)">-0,05</text>
<text x="203.1" y="88.7" transform="rotate(-90 203.1 88.7)">+0,00</text>
<text x="208" y="87.8" transform="rotate(-90 208 87.8)">- 0,03</text>
<text x="277.7" y="87.8" transform="rotate(-90 277.7 87.8)">Ø 51</text>
<text x="375.7" y="87.2" transform="rotate(-90 375.7 87.2)">(20)</text>
<text x="385.7" y="87.8" transform="rotate(-90 385.7 87.8)">Ø 24</text>
<text x="35.3" y="95.5" transform="rotate(-90 35.3 95.5)">Ø 73 h7</text>
<text x="43.7" y="90.2" transform="rotate(-90 43.7 90.2)">Ø 69</text>
<text x="63.7" y="94" transform="rotate(-90 63.7 94)">M60x2</text>
<text x="111.9" y="91.3" transform="rotate(-90 111.9 91.3)">Ø</text>
<text x="163.3" y="92.1" transform="rotate(-90 163.3 92.1)">Ø 52</text>
<text x="219.3" y="95.5" transform="rotate(-90 219.3 95.5)">Ø 68 h6</text>
<text x="227.9" y="92.1" transform="rotate(-90 227.9 92.1)">Ø 76</text>
<text x="287" y="91.5" transform="rotate(-90 287 91.5)">Ø 44 H6</text>
<text x="298" y="91.5" transform="rotate(-90 298 91.5)">Ø 40 H6</text>
<text x="307.1" y="91.5" transform="rotate(-90 307.1 91.5)">Ø 35 H7</text>
<text x="344.4" y="94.8">13</text>
<text x="393.6" y="92.5" transform="rotate(-90 393.6 92.5)">M 30x1,5</text>
<text x="25" y="99" transform="rotate(-90 25 99)">Ø 79</text>
<text x="53.8" y="99" transform="rotate(-90 53.8 99)">Ø 65</text>
<text x="119.2" y="97.7" transform="rotate(-90 119.2 97.7)">Ø 55</text>
<text x="148.6" y="98.4" transform="rotate(-90 148.6 98.4)">Ø 52 -0,05</text>
<text x="205.8" y="99.7" transform="rotate(-90 205.8 99.7)">Ø 60</text>
<text x="330.3" y="99.5">3</text>
<text x="308.5" y="121.8">3</text>
<text x="146.1" y="131.4" transform="rotate(-57 146.1 131.4)">R4</text>
<text x="318.8" y="131.1">10</text>
<text x="239.5" y="132.8">B-B ( 1.25:1 )</text>
<text x="113.8" y="143.7" transform="rotate(30 113.8 143.7)">60°</text>
<text x="190.9" y="139.6">7</text>
<text x="206.9" y="140.4">0,8</text>
<text x="255.3" y="142.8">5</text>
<text x="273.3" y="142.6">+0,02</text>
<text x="323.1" y="138.8">17</text>
<text x="73.8" y="145">21 ±0,02</text>
<text x="182.1" y="148">19</text>
<text x="269.8" y="145.3">4</text>
<text x="274.2" y="147.5">- 0,00</text>
<text x="325" y="147.4">20</text>
<text x="94.1" y="153.5">43,5</text>
<text x="330.9" y="155.5">38 ±0,02</text>
<text x="89.5" y="161.1">46,5±0,03</text>
<text x="180.2" y="157.6">22</text>
<text x="178.8" y="165.4">24</text>
<text x="335.7" y="164.1">(40)</text>
<text x="103" y="172.5">66 ±0,02</text>
<text x="178.9" y="173">28</text>
<text x="370" y="173.2">F ( 2,50 : 1 )</text>
<text x="264.8" y="179">C</text>
<text x="353" y="177.3">0,4</text>
<text x="122.9" y="181.8">100 ±0,03</text>
<text x="365.8" y="183.8">0,8</text>
<text x="261.9" y="188.4">0,4</text>
<text x="339.3" y="186.5" transform="rotate(-52 339.3 186.5)">75°</text>
<text x="398" y="186.1" transform="rotate(80 398 186.1)">20°</text>
<text x="128.2" y="197.8">8</text>
<text x="189.6" y="196.8">E ( 3 : 1 )</text>
<text x="279.1" y="197" transform="rotate(-90 279.1 197)">40 H5</text>
<text x="288.2" y="195.3" transform="rotate(-90 288.2 195.3)">Ø56</text>
<text x="28.4" y="203.9">Fit</text>
<text x="36.7" y="198.6">Fit List</text>
<text x="52.2" y="204">Size</text>
<text x="74.3" y="198.5">C ( 2,50 : 1 )</text>
<text x="110.3" y="203">5,2</text>
<text x="361.2" y="199.4">3</text>
<text x="27.3" y="209.7">H7</text>
<text x="48.7" y="209.5">+0,025</text>
<text x="144.8" y="207.1">3</text>
<text x="148.3" y="204.4">+0,05</text>
<text x="149.2" y="209.3">- 0,00</text>
<text x="195.6" y="207.9">3,2</text>
<text x="264.7" y="207.3">B</text>
<text x="21.8" y="215">Ø 30..40</text>
<text x="51.7" y="214.7">0,00</text>
<text x="109.6" y="211.5" transform="rotate(40 109.6 211.5)">R0,8</text>
<text x="215.7" y="212.6">R0,8</text>
<text x="28.1" y="221.6">H6</text>
<text x="48.7" y="221.3">+0,016</text>
<text x="87.7" y="219.5" transform="rotate(-73 87.7 219.5)">30°</text>
<text x="21.8" y="226.8">Ø 30..50</text>
<text x="52.5" y="226.5">0,00</text>
<text x="368.8" y="225.5">9</text>
<text x="28.1" y="233.3">H5</text>
<text x="48.7" y="233.1">+0,011</text>
<text x="172.7" y="229.9" transform="rotate(75 172.7 229.9)">30°</text>
<text x="265.2" y="233.6">R2</text>
<text x="21.8" y="238.6">Ø 30..50</text>
<text x="52.5" y="238.3">0,00</text>
<text x="28.3" y="244.6">h7</text>
<text x="53.2" y="244.3">0,00</text>
<text x="21.8" y="249.9">Ø 50..80</text>
<text x="49.5" y="249.5">- 0,030</text>
<text x="112.5" y="247.2" transform="rotate(-90 112.5 247.2)">Ø 57</text>
<text x="28.3" y="255.2">h6</text>
<text x="53.2" y="254.8">0,00</text>
<text x="199.5" y="255" transform="rotate(-90 199.5 255)">Ø 30,5</text>
<text x="21.8" y="260.4">Ø 50..80</text>
<text x="49.5" y="260.1">- 0,019</text>
<text x="81.3" y="271.9">Ra1,6</text>
<text x="110.8" y="271.7">Ra0,8</text>
<text x="136.6" y="271.7">Ra0,4</text>
</g>
<g font-size="4.6">
<text x="75.7" y="24.8">∥</text>
<text x="116.6" y="24.6">⌰</text>
<text x="195.8" y="24.4">↗</text>
<text x="218.3" y="274">↓</text>
<text x="203.9" y="278">↑</text>
</g>
<g font-size="3.8">
<text x="18.7" y="277.6">1</text>
<text x="28.9" y="277.6">4</text>
<text x="61.6" y="276.9">Ra</text>
</g>
<g font-size="3.5">
<text x="278.4" y="257">Competition in Calgary, Canada 2009.</text>
<text x="278.4" y="253.2">Test Project for the 40</text>
<text x="317.1" y="253.2">WorldSkills</text>
</g>
<g font-size="3.4">
<text x="386.9" y="263">General</text>
<text x="163.4" y="268.1">All unverified radius/chamfer 1 mm</text>
<text x="386.9" y="265.5">tolerance</text>
<text x="390.1" y="269.7">±0,1</text>
<text x="163.4" y="272.2">All dimensions in mm</text>
<text x="221.7" y="273.7">M60x2=Ø58,701</text>
<text x="254.6" y="273.7">0,0/-0,1</text>
<text x="163.4" y="276.3">Break all edges</text>
<text x="221.7" y="277.8">M30x1,5=Ø30,974</text>
<text x="253.2" y="277.8">+0,1/0,0</text>
</g>
<g font-size="2.8">
<text x="277.5" y="263.7">Skill: TP06_40 CA_DE_EN</text>
<text x="277.5" y="269.8">Scale:1,25:1</text>
<text x="296.9" y="269.8">Date:06.08.2009</text>
<text x="323" y="269.8">Paper: 1/1</text>
<text x="277.6" y="275.9">Drawn / Design by:j.Harings</text>
<text x="347" y="275.9">Drawing No:1</text>
<text x="367.3" y="270.7">Time: 4,5 h</text>
<text x="277.5" y="282">Material dimenson: Aluminium Ø 80x103mm</text>
<text x="347" y="282">Rev:</text>
<text x="376.3" y="282">Page: 1</text>
</g>
<text font-size="2.1" x="313.7" y="251.4">th</text>
</svg>
